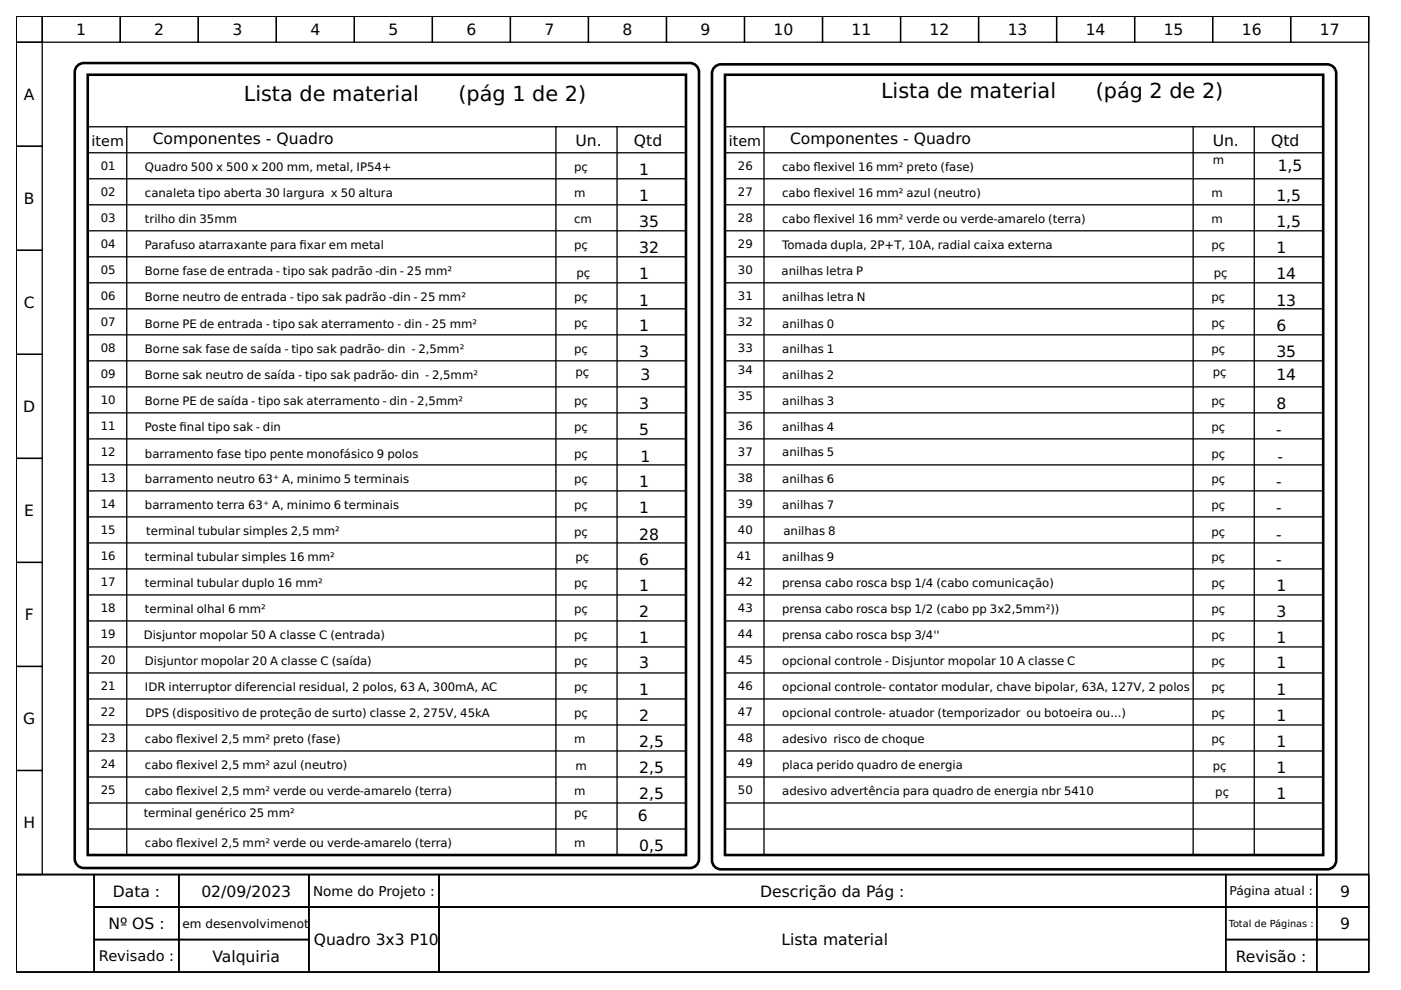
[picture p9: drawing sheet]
<svg xmlns="http://www.w3.org/2000/svg" width="297mm" height="210mm" viewBox="0 0 297 210" stroke-linecap="round" stroke-linejoin="round" font-family="sans-serif">
<g fill="none" stroke="#000" stroke-width=".28">
<path d="M3.4 3.4h286.8v182h-286.8zM3.4 3.4h5.6v5.6h-5.6zM3.4 9h5.6v22h-5.6zM9 3.4h16.5v5.6h-16.5zM18.6 15.8h126.8M25.5 3.4h16.5v5.6h-16.5zM42 3.4h16.6v5.6h-16.6zM58.6 3.4h16.5v5.6h-16.5zM75.1 3.4h16.6v5.6h-16.6zM91.7 3.4h16.5v5.6h-16.5zM108.2 3.4h16.6v5.6h-16.6zM124.8 3.4h16.5v5.6h-16.5z"/>
<path d="M141.3 3.4h16.5v5.6h-16.5zM153.7 15.8h126.8M157.8 3.4h16.6v5.6h-16.6zM174.4 3.4h16.5v5.6h-16.5zM190.9 3.4h16.6v5.6h-16.6zM207.5 3.4h16.5v5.6h-16.5zM224 3.4h16.6v5.6h-16.6zM240.6 3.4h16.5v5.6h-16.5zM257.1 3.4h16.6v5.6h-16.6zM273.7 3.4h16.5v5.6h-16.5zM3.4 31h5.6v22.1h-5.6zM18.6 26.9h126.8"/>
<path d="M18.6 32.4h126.8M18.6 37.9h126.8M26.9 26.9v154.4M117.9 26.9v154.4M130.8 26.9v154.4M153.7 26.9h126.8M153.7 32.4h126.8M153.7 37.9h126.8M162 26.9v154.4M253 26.9v154.4M265.9 26.9v154.4M3.4 53.1h5.6v22h-5.6z"/>
<path d="M18.6 54.4h126.8M18.6 60h126.8M18.6 43.4h126.8M18.6 48.9h126.8M153.7 54.4h126.8M153.7 60h126.8M153.7 43.4h126.8M153.7 48.9h126.8M3.4 75.1h5.6v22.1h-5.6zM18.6 65.5h126.8M18.6 71h126.8M18.6 76.5h126.8"/>
<path d="M153.7 65.5h126.8M153.7 71h126.8M153.7 76.5h126.8M3.4 97.2h5.6v22h-5.6zM18.6 87.5h126.8M18.6 93.1h126.8M18.6 98.6h126.8M18.6 82h126.8M153.7 87.5h126.8M153.7 93.1h126.8M153.7 98.6h126.8M153.7 82h126.8"/>
<path d="M3.4 119.2h5.6v22.1h-5.6zM18.6 104.1h126.8M18.6 109.6h126.8M18.6 115.1h126.8M153.7 104.1h126.8M153.7 109.6h126.8M153.7 115.1h126.8M18.6 137.2h126.8M18.6 120.6h126.8M18.6 126.1h126.8M18.6 131.7h126.8M153.7 137.2h126.8"/>
<path d="M153.7 120.6h126.8M153.7 126.1h126.8M153.7 131.7h126.8M3.4 141.3h5.6v22.1h-5.6zM18.6 142.7h126.8M18.6 148.2h126.8M18.6 153.7h126.8M18.6 159.2h126.8M153.7 142.7h126.8M153.7 148.2h126.8M153.7 153.7h126.8M153.7 159.2h126.8"/>
<path d="M3.4 163.4h5.6v22h-5.6zM18.6 170.3h126.8M18.6 175.8h126.8M18.6 164.7h126.8M153.7 170.3h126.8M153.7 175.8h126.8M153.7 164.7h126.8M3.4 185.4h286.8v20.7h-286.8zM3.4 185.4h16.6v20.7h-16.6zM20 185.4h17.9v6.9h-17.9zM20 192.3h17.9v6.9h-17.9zM20 199.2h17.9v6.9h-17.9z"/>
<path d="M37.9 185.4h27.6v6.9h-27.6zM37.9 192.3h27.6v6.9h-27.6zM37.9 199.2h27.6v6.9h-27.6zM65.5 185.4h27.6v6.9h-27.6zM65.5 192.3h27.6v13.8h-27.6zM93.1 185.4h166.8v6.9h-166.8zM93.1 192.3h166.8v13.8h-166.8zM259.9 185.4h19.3v6.9h-19.3zM259.9 192.3h19.3v6.9h-19.3zM259.9 199.2h19.3v6.9h-19.3zM279.2 185.4h11v6.9h-11zM279.2 192.3h11v6.9h-11z"/>
<path d="M279.2 199.2h11v6.9h-11z"/>
</g>
<path d="M16.4 13.9l.9-.5h.5h128.5a1.93 1.93 0 0 1 1.9 1.9v166.8a1.93 1.93 0 0 1-1.9 1.9h-128.5a1.93 1.93 0 0 1-2-1.9v-166.8l.1-.5zM18.6 15.8h126.8v165.5h-126.8zM151.5 14.2l.9-.5 .5-.1h128.5a1.93 1.93 0 0 1 1.9 2v166.8a1.93 1.93 0 0 1-1.9 1.9h-128.5a1.93 1.93 0 0 1-1.9-1.9v-166.8v-.5zM153.7 15.8h126.8v165.5h-126.8z" fill="none" stroke="#000" stroke-width=".55"/>
<g font-size="4.4">
<text x="51.7" y="21.4">Lista de material</text>
<text x="97.2" y="21.4">(pág 1 de 2)</text>
<text x="186.8" y="20.8">Lista de material</text>
<text x="232.3" y="20.8">(pág 2 de 2)</text>
</g>
<g font-size="3.3">
<text x="16.2" y="7.4">1</text>
<text x="32.7" y="7.4">2</text>
<text x="49.3" y="7.4">3</text>
<text x="65.8" y="7.4">4</text>
<text x="82.3" y="7.4">5</text>
<text x="98.9" y="7.4">6</text>
<text x="115.4" y="7.4">7</text>
<text x="132" y="7.4">8</text>
<text x="148.5" y="7.4">9</text>
<text x="164" y="7.4">10</text>
<text x="180.6" y="7.4">11</text>
<text x="197.1" y="7.4">12</text>
<text x="213.6" y="7.4">13</text>
<text x="230.2" y="7.4">14</text>
<text x="246.7" y="7.4">15</text>
<text x="263.3" y="7.4">16</text>
<text x="279.8" y="7.4">17</text>
<text x="5.1" y="21.2">A</text>
<text x="32.4" y="30.5">Componentes - Quadro</text>
<text x="122" y="31">Un.</text>
<text x="134.4" y="31">Qtd</text>
<text x="167.5" y="30.5">Componentes - Quadro</text>
<text x="257.1" y="31">Un.</text>
<text x="269.5" y="31">Qtd</text>
<text x="135.5" y="37.1">1</text>
<text x="270.9" y="36.3">1,5</text>
<text x="5.1" y="43.3">B</text>
<text x="135.5" y="42.6">1</text>
<text x="270.6" y="42.6">1,5</text>
<text x="135.5" y="48.1">35</text>
<text x="135.5" y="53.6">32</text>
<text x="270.6" y="53.6">1</text>
<text x="270.6" y="48.1">1,5</text>
<text x="135.5" y="59.1">1</text>
<text x="270.6" y="59.1">14</text>
<text x="5" y="65.3">C</text>
<text x="135.5" y="64.9">1</text>
<text x="270.6" y="64.9">13</text>
<text x="135.5" y="70.2">1</text>
<text x="270.6" y="70.2">6</text>
<text x="135.5" y="75.7">3</text>
<text x="270.6" y="75.7">35</text>
<text x="135.8" y="80.6">3</text>
<text x="270.6" y="80.6">14</text>
<text x="4.9" y="87.4">D</text>
<text x="135.5" y="86.7">3</text>
<text x="270.6" y="86.7">8</text>
<text x="135.5" y="92.2">5</text>
<text x="270.6" y="92.2">-</text>
<text x="135.8" y="98">1</text>
<text x="270.9" y="98">-</text>
<text x="135.5" y="103.3">1</text>
<text x="270.6" y="103.3">-</text>
<text x="5.1" y="109.5">E</text>
<text x="135.5" y="108.8">1</text>
<text x="270.6" y="108.8">-</text>
<text x="135.5" y="119.8">6</text>
<text x="135.5" y="114.6">28</text>
<text x="270.6" y="114.6">-</text>
<text x="270.6" y="119.8">-</text>
<text x="135.5" y="125.3">1</text>
<text x="270.6" y="125.3">1</text>
<text x="5.2" y="131.5">F</text>
<text x="135.5" y="130.8">2</text>
<text x="270.6" y="130.8">3</text>
<text x="135.5" y="136.3">1</text>
<text x="270.6" y="136.3">1</text>
<text x="135.5" y="141.6">3</text>
<text x="270.6" y="141.6">1</text>
<text x="135.5" y="147.4">1</text>
<text x="270.6" y="147.4">1</text>
<text x="4.9" y="153.6">G</text>
<text x="135.5" y="152.9">2</text>
<text x="270.6" y="152.9">1</text>
<text x="135.5" y="158.4">2,5</text>
<text x="270.6" y="158.4">1</text>
<text x="135.5" y="163.9">2,5</text>
<text x="270.6" y="163.9">1</text>
<text x="135.5" y="169.4">2,5</text>
<text x="270.6" y="169.4">1</text>
<text x="5" y="175.6">H</text>
<text x="135.2" y="174.1">6</text>
<text x="135.5" y="180.5">0,5</text>
<text x="23.9" y="190.1">Data :</text>
<text x="42.7" y="190.1">02/09/2023</text>
<text x="161.2" y="190.1">Descrição da Pág :</text>
<text x="284.2" y="190.1">9</text>
<text x="23" y="197">Nº OS :</text>
<text x="284.2" y="197">9</text>
<text x="45" y="203.9">Valquiria</text>
<text x="66.5" y="200.4">Quadro 3x3 P10</text>
<text x="165.7" y="200.4">Lista material</text>
<text x="262" y="203.9">Revisão :</text>
</g>
<text font-size="3.1" x="21" y="203.8">Revisado :</text>
<g font-size="3">
<text x="19.4" y="31">item</text>
<text x="154.5" y="31">item</text>
</g>
<text font-size="2.9" x="66.4" y="189.9">Nome do Projeto :</text>
<g font-size="2.6">
<text x="260.7" y="189.8">Página atual :</text>
<text x="38.7" y="196.7">em desenvolvimenot</text>
</g>
<g font-size="2.5">
<text x="21.4" y="36">01</text>
<text x="156.5" y="36">26</text>
<text x="257.1" y="34.7">m</text>
<text x="21.4" y="41.5">02</text>
<text x="30.7" y="36.3">Quadro 500 x 500 x 200 mm, metal, IP54+</text>
<text x="30.7" y="41.8">canaleta tipo aberta 30 largura x 50 altura</text>
<text x="121.7" y="36.3">pç</text>
<text x="121.7" y="41.8">m</text>
<text x="156.5" y="41.5">27</text>
<text x="165.8" y="41.8">cabo fexivel 16 mm² azul (neutro)</text>
<text x="165.8" y="36.3">cabo fexivel 16 mm² preto (fase)</text>
<text x="172.5" y="41.8">l</text>
<text x="172.5" y="36.3">l</text>
<text x="256.8" y="41.8">m</text>
<text x="21.4" y="47">03</text>
<text x="30.7" y="47.3">trilho din 35mm</text>
<text x="121.7" y="47.3">cm</text>
<text x="156.5" y="47.1">28</text>
<text x="165.8" y="47.3">cabo fexivel 16 mm² verde ou verde-amarelo (terra)</text>
<text x="172.5" y="47.3">l</text>
<text x="256.8" y="47.3">m</text>
<text x="21.4" y="52.5">04</text>
<text x="30.7" y="52.8">Parafuso atarraxante para fxar em metal</text>
<text x="63.5" y="52.8">i</text>
<text x="121.7" y="52.8">pç</text>
<text x="156.5" y="52.5">29</text>
<text x="165.8" y="52.8">Tomada dupla, 2P+T, 10A, radial caixa externa</text>
<text x="256.8" y="52.8">pç</text>
<text x="21.4" y="58">05</text>
<text x="30.7" y="58.3">Borne fase de entrada - tipo sak padrão -din - 25 mm²</text>
<text x="122.2" y="58.8">pç</text>
<text x="156.5" y="58">30</text>
<text x="165.7" y="58.3">anilhas letra P</text>
<text x="257.3" y="58.8">pç</text>
<text x="21.4" y="63.5">06</text>
<text x="30.7" y="63.8">Borne neutro de entrada - tipo sak padrão -din - 25 mm²</text>
<text x="121.7" y="63.8">pç</text>
<text x="156.5" y="63.5">31</text>
<text x="165.8" y="63.8">anilhas letra N</text>
<text x="256.8" y="63.8">pç</text>
<text x="21.4" y="69.1">07</text>
<text x="30.7" y="69.6">Borne PE de entrada - tipo sak aterramento - din - 25 mm²</text>
<text x="121.7" y="69.3">pç</text>
<text x="156.5" y="69.1">32</text>
<text x="165.8" y="69.6">anilhas 0</text>
<text x="256.8" y="69.3">pç</text>
<text x="21.4" y="74.6">08</text>
<text x="30.7" y="74.9">Borne sak fase de saída - tipo sak padrão- din - 2,5mm²</text>
<text x="121.7" y="74.9">pç</text>
<text x="156.5" y="74.6">33</text>
<text x="165.8" y="74.9">anilhas 1</text>
<text x="256.8" y="74.9">pç</text>
<text x="21.4" y="80.1">09</text>
<text x="30.7" y="80.4">Borne sak neutro de saída - tipo sak padrão- din - 2,5mm²</text>
<text x="122" y="79.8">pç</text>
<text x="156.5" y="79.3">34</text>
<text x="165.8" y="80.4">anilhas 2</text>
<text x="257.1" y="79.8">pç</text>
<text x="21.4" y="85.6">10</text>
<text x="30.7" y="85.9">Borne PE de saída - tipo sak aterramento - din - 2,5mm²</text>
<text x="121.7" y="85.9">pç</text>
<text x="156.5" y="84.8">35</text>
<text x="165.8" y="85.9">anilhas 3</text>
<text x="256.8" y="85.9">pç</text>
<text x="21.4" y="91.1">11</text>
<text x="30.7" y="91.4">Poste fnal tipo sak - din</text>
<text x="38.1" y="91.4">i</text>
<text x="121.7" y="91.4">pç</text>
<text x="156.5" y="91.1">36</text>
<text x="165.8" y="91.4">anilhas 4</text>
<text x="256.8" y="91.4">pç</text>
<text x="21.4" y="96.6">12</text>
<text x="30.7" y="97.2">barramento fase tipo pente monofásico 9 polos</text>
<text x="121.7" y="97.2">pç</text>
<text x="156.5" y="96.6">37</text>
<text x="165.8" y="96.6">anilhas 5</text>
<text x="256.8" y="97.2">pç</text>
<text x="21.4" y="102.2">13</text>
<text x="21.4" y="107.7">14</text>
<text x="30.7" y="102.4">barramento neutro 63⁺ A, minimo 5 terminais</text>
<text x="30.7" y="107.9">barramento terra 63⁺ A, minimo 6 terminais</text>
<text x="121.7" y="102.4">pç</text>
<text x="121.7" y="107.9">pç</text>
<text x="156.5" y="102.2">38</text>
<text x="156.5" y="107.7">39</text>
<text x="165.8" y="107.9">anilhas 7</text>
<text x="165.8" y="102.4">anilhas 6</text>
<text x="256.8" y="107.9">pç</text>
<text x="256.8" y="102.4">pç</text>
<text x="21.4" y="113.2">15</text>
<text x="31" y="113.5">terminal tubular simples 2,5 mm²</text>
<text x="121.7" y="113.7">pç</text>
<text x="156.5" y="113.2">40</text>
<text x="166.1" y="113.5">anilhas 8</text>
<text x="256.8" y="113.7">pç</text>
<text x="21.4" y="118.7">16</text>
<text x="30.7" y="119">terminal tubular simples 16 mm²</text>
<text x="122" y="119">pç</text>
<text x="156.2" y="118.7">41</text>
<text x="165.8" y="119">anilhas 9</text>
<text x="256.8" y="119">pç</text>
<text x="21.4" y="124.2">17</text>
<text x="30.7" y="124.5">terminal tubular duplo 16 mm²</text>
<text x="121.7" y="124.5">pç</text>
<text x="156.5" y="124.2">42</text>
<text x="165.8" y="124.5">prensa cabo rosca bsp 1/4 (cabo comunicação)</text>
<text x="256.8" y="124.5">pç</text>
<text x="21.4" y="129.7">18</text>
<text x="30.7" y="130">terminal olhal 6 mm²</text>
<text x="121.7" y="130">pç</text>
<text x="156.5" y="129.7">43</text>
<text x="165.8" y="130">prensa cabo rosca bsp 1/2 (cabo pp 3x2,5mm²))</text>
<text x="256.8" y="130">pç</text>
<text x="21.4" y="135.2">19</text>
<text x="30.5" y="135.5">Disjuntor mopolar 50 A classe C (entrada)</text>
<text x="121.7" y="135.5">pç</text>
<text x="156.5" y="135.2">44</text>
<text x="165.8" y="135.5">prensa cabo rosca bsp 3/4''</text>
<text x="256.8" y="135.5">pç</text>
<text x="21.4" y="140.8">20</text>
<text x="30.7" y="141">Disjuntor mopolar 20 A classe C (saída)</text>
<text x="121.7" y="141">pç</text>
<text x="156.5" y="140.8">45</text>
<text x="165.8" y="141">opcional controle - Disjuntor mopolar 10 A classe C</text>
<text x="256.8" y="141">pç</text>
<text x="21.4" y="146.3">21</text>
<text x="30.7" y="146.5">IDR interruptor diferencial residual, 2 polos, 63 A, 300mA, AC</text>
<text x="121.7" y="146.5">pç</text>
<text x="156.5" y="146.3">46</text>
<text x="165.8" y="146.5">opcional controle- contator modular, chave bipolar, 63A, 127V, 2 polos</text>
<text x="256.8" y="146.5">pç</text>
<text x="21.4" y="151.8">22</text>
<text x="30.9" y="152.1">DPS (dispositivo de proteção de surto) classe 2, 275V, 45kA</text>
<text x="121.7" y="152.1">pç</text>
<text x="156.5" y="151.8">47</text>
<text x="165.8" y="152.1">opcional controle- atuador (temporizador ou botoeira ou...)</text>
<text x="256.8" y="152.1">pç</text>
<text x="21.4" y="157.3">23</text>
<text x="30.7" y="157.6">cabo fexivel 2,5 mm² preto (fase)</text>
<text x="37.3" y="157.6">l</text>
<text x="121.7" y="157.6">m</text>
<text x="156.5" y="157.3">48</text>
<text x="165.8" y="157.6">adesivo risco de choque</text>
<text x="256.8" y="157.6">pç</text>
<text x="21.4" y="162.8">24</text>
<text x="30.7" y="163.1">cabo fexivel 2,5 mm² azul (neutro)</text>
<text x="37.3" y="163.1">l</text>
<text x="122" y="163.4">m</text>
<text x="156.5" y="162.5">49</text>
<text x="165.8" y="163.1">placa perido quadro de energia</text>
<text x="257.1" y="163.4">pç</text>
<text x="21.4" y="168.3">25</text>
<text x="30.5" y="173.3">terminal genérico 25 mm²</text>
<text x="30.7" y="168.6">cabo fexivel 2,5 mm² verde ou verde-amarelo (terra)</text>
<text x="37.3" y="168.6">l</text>
<text x="121.7" y="173.3">pç</text>
<text x="121.7" y="168.6">m</text>
<text x="156.5" y="168.3">50</text>
<text x="165.8" y="168.6">adesivo advertência para quadro de energia nbr 5410</text>
<text x="257.7" y="168.9">pç</text>
<text x="30.7" y="179.6">cabo fexivel 2,5 mm² verde ou verde-amarelo (terra)</text>
<text x="37.3" y="179.6">l</text>
<text x="121.7" y="179.6">m</text>
</g>
<text font-size="2.1" x="260.5" y="196.5">Total de Páginas :</text>
</svg>
